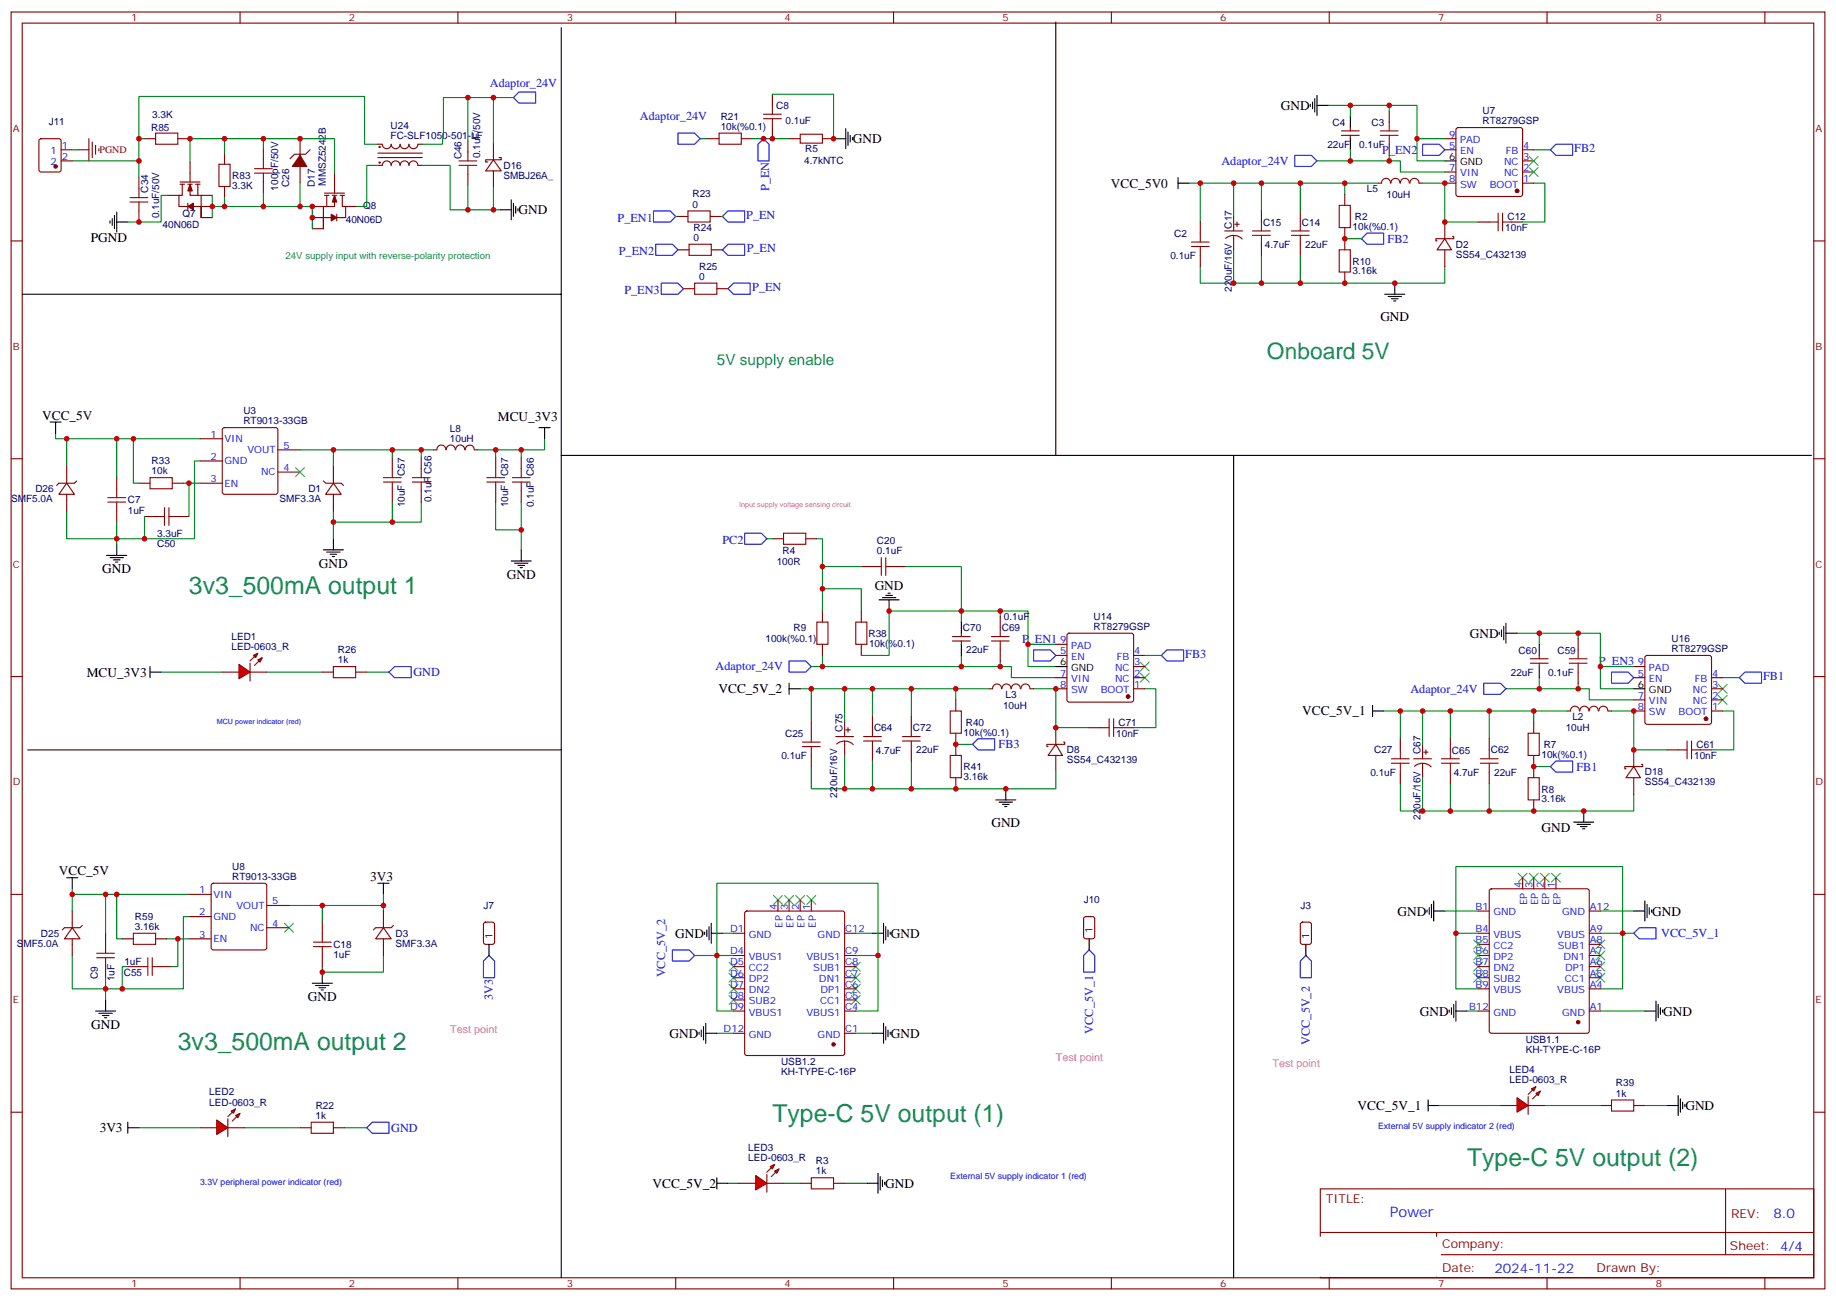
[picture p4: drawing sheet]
<svg xmlns="http://www.w3.org/2000/svg" width="583mm" height="413mm" viewBox="0 0 583 413" stroke-linecap="round" stroke-linejoin="round" font-family="sans-serif">
<g fill="none" stroke="#870000" stroke-width=".35">
<path d="M3.5 3.8h575.8v405.4h-575.8zM7.1 7.3h568.6v398.3h-568.6zM76.2 3.8v3.5M145.3 3.8v3.5M214.5 3.8v3.5M283.6 3.8v3.5M352.8 3.8v3.5M421.9 3.8v3.5M491.1 3.8v3.5M560.2 3.8v3.5M245.2 29.9v3.5M441 35.2v3.5"/>
<path d="M224.7 44h3.5M235.3 44h3.5M245.2 40.5v3.5M250.5 44h3.5M261.1 44h3.5M425.8 43h5.6M425.8 41.6h5.6M428.6 40.5v1.1M428.6 43v1M437.4 58.1h1.1M438.5 58.1a1.41 1.41 0 0 1 1.5-1.5 1.41 1.41 0 0 1 1.4 1.5M441 45.8v3.5"/>
<path d="M441.5 58.1a1.41 1.41 0 0 1 1.4-1.5 1.41 1.41 0 0 1 1.4 1.5M444.5 58.1a1.41 1.41 0 0 1 1.4-1.5 1.41 1.41 0 0 1 1.4 1.5M447.6 58.1a1.41 1.41 0 0 1 1.4-1.5 1.41 1.41 0 0 1 1.4 1.5M450.5 58.1h1.1M458.6 44h3.5M458.6 58.1h3.5M458.6 54.6h3.5M458.6 47.6h3.5M462.4 40.7l.4-.2h19.8l.5 .2 .2 .5v20.5l-.2 .5-.5 .2h-19.8l-.5-.3-.2-.4v-20.5zM483.3 58.1h3.5M483.3 54.6h3.5M483.3 51.1h3.5"/>
<path d="M483.3 47.6h3.5M3.5 76.5h3.6M214.8 68.7h3.6M215.2 79.3h3.5M225.4 68.7h3.6M225.8 79.3h3.5M381 70.5v3.5M388.8 73.3h5.6M389 75.7a3.8 3.8 0 0 1 5.3 .2M391.6 68.7v4.6M391.6 74.7v4.6M391.9 71.2h1.4"/>
<path d="M392.6 70.5v1.4M412.7 67v3.5M412.7 77.5v3.6M426.9 61.7v3.5M426.9 72.2v7.1M458.6 75.8l2.1 3.5h-4.6zM458.6 70.5v5.3M458.6 79.3v5.3M461.1 75.1h.3v.7h-5.6v.7h.3M469.2 70.5h3.5M479.8 70.5h3.5M575.7 76.5h3.6"/>
<path d="M217 91.7h3.5M227.5 91.7h3.6M381 81.1v3.5M426.9 86.4v3.5M63.5 139.3h7.1M70.8 136l.5-.3h16.2l.5 .3 .2 .5v19.7l-.2 .5-.5 .2h-16.2l-.5-.2-.2-.5v-19.7zM3.5 145.6h3.6M37 151.6v3.6M63.5 146.3h7.1M63.5 153.4h7.1M88.2 149.9h7M88.2 142.8h7"/>
<path d="M575.7 145.6h3.6M37 162.2v3.5M245.2 171h3.5M255.8 171h3.5M273.4 179.8h3.5M284 179.8h3.5M261.1 194v3.5M273.4 194v3.5M317.5 195.7v3.5M3.5 214.8h3.6M102.3 213.4h3.5M112.9 213.4h3.5"/>
<path d="M261.1 204.5v3.6M273.4 204.5v3.6M302.3 203.5h5.7M302.3 202.1h5.7M305.2 201v1.1M305.2 203.5v1M317.5 206.3v3.5M317.9 218.6a1.41 1.41 0 0 0-1.4-1.5 1.41 1.41 0 0 0-1.4 1.5l-1.1 .1M318.1 218.6a1.41 1.41 0 0 1 1.4-1.5 1.41 1.41 0 0 1 1.4 1.5M321.1 218.6a1.41 1.41 0 0 1 1.4-1.5 1.41 1.41 0 0 1 1.4 1.5M324.1 218.6a1.41 1.41 0 0 1 1.4-1.5 1.41 1.41 0 0 1 1.4 1.5M327 218.7h1.1"/>
<path d="M335.1 218.7h3.6M335.1 215.1h3.6M335.1 208.1h3.6M335.1 204.5h3.6M338.9 201.2l.5-.2h19.7l.5 .2 .2 .5v20.5l-.2 .5-.5 .2h-19.7l-.5-.2-.2-.5v-20.5zM359.8 218.7h3.6M359.8 215.1h3.6M359.8 211.6h3.6M359.8 208.1h3.6M485.8 210.5h5.6M485.8 209.1h5.6M488.6 208.1v1"/>
<path d="M488.6 210.5v1.1M500.9 202.8v3.5M500.9 213.4v3.5M518.6 215.1h3.5M518.6 211.6h3.5M522.3 208.3l.5-.2h19.8l.5 .2 .2 .5v20.4l-.3 .5-.4 .2h-19.8l-.5-.2-.2-.5v-20.4zM543.3 218.7h3.5M543.3 215.1h3.5M575.7 214.8h3.6M257.5 229.2v3.6M257.5 239.8v3.5M265.3 233.8h5.6"/>
<path d="M265.6 236.2a3.8 3.8 0 0 1 5.2 .2M268.1 229.2v4.6M268.1 235.2v4.6M268.5 231.7h1.4M269.2 231v1.4M289.3 227.5v3.5M289.3 238.1v3.5M303.4 222.2v3.5M303.4 232.8v7M335.1 236.3l2.2 3.5h-4.6zM335.1 231v5.3M335.1 239.8v5.3"/>
<path d="M337.6 235.6h.4v.7h-5.7v.7h.4M345.7 231h3.5M356.3 231h3.5M444.5 234.5v3.6M451.6 236.3v4.6M451.9 238.8h1.4M452.6 238.1v1.4M472.7 234.5v3.6M486.8 229.2v3.6M486.8 239.8v7.1M501.3 225.7a1.41 1.41 0 0 0-1.4-1.5 1.41 1.41 0 0 0-1.4 1.5h-1.1M501.5 225.7a1.41 1.41 0 0 1 1.4-1.5 1.41 1.41 0 0 1 1.4 1.5"/>
<path d="M504.5 225.7a1.41 1.41 0 0 1 1.4-1.5 1.41 1.41 0 0 1 1.4 1.5M507.5 225.7a1.41 1.41 0 0 1 1.4-1.5 1.41 1.41 0 0 1 1.4 1.5M510.5 225.7h1M518.6 225.7h3.5M518.6 222.2h3.5M518.6 238.1v5.2M529.2 238.1h3.5M539.8 238.1h3.5M543.3 225.7h3.5M543.3 222.2h3.5M303.4 246.9v3.5M444.5 245.1v3.5"/>
<path d="M448.7 240.9h5.7M449 243.3a3.8 3.8 0 0 1 5.3 .1M451.6 242.3v4.6M472.7 245.1v3.5M486.8 253.9v3.6M518.6 243.3l2.1 3.6h-4.6zM518.6 246.9v5.3M521.1 242.6h.3v.7h-5.6v.8h.3M483.3 278.6v3.6M486.8 278.6v3.6M490.4 278.6v3.6M493.9 278.6v3.6"/>
<path d="M3.5 283.9h3.6M33.5 296.3v3.5M60 283.9h7M60 291h7M60 298h7M67.3 280.6l.4-.2h16.3l.5 .2 .2 .5v19.7l-.3 .5-.4 .3h-16.3l-.5-.3-.2-.5v-19.7zM84.7 294.5h7M84.7 287.4h7M102.3 292.7v3.6M153.7 292.9l.5-.2h2.1l.6 .5 .1 5.9-.5 .6-2.3 .1-.7-.5v-5.9zM232.8 296.3h3.6M236.6 289.4l.5-.2h30.3l.5 .2 .2 .5v44.5l-.2 .5-.5 .2h-30.3l-.5-.3-.2-.4v-44.5z"/>
<path d="M246.9 285.7v3.5M250.5 285.7v3.5M254 285.7v3.5M257.5 285.7v3.5M268.1 296.3h3.5M344.2 291.2l.5-.2h2.1l.6 .4 .1 5.9-.5 .7h-2.3l-.7-.4v-5.9zM413 292.9l.5-.2h2.1l.6 .5 .1 5.9-.5 .6-2.3 .1-.7-.5-.1-5.9zM469.2 289.2h3.5M469.2 296.3h3.5M469.2 299.8h3.5M473 282.4l.4-.2h30.4l.5 .2 .2 .5v44.4l-.3 .5-.4 .2h-30.4l-.5-.2-.2-.5v-44.4zM504.5 289.2h3.5"/>
<path d="M504.5 296.3h3.5M504.5 299.8h3.5M575.7 283.9h3.6M33.5 306.8v3.6M102.3 303.3v3.5M232.8 303.3h3.6M232.8 306.8h3.6M232.8 310.4h3.6M232.8 313.9h3.6M232.8 317.4h3.6M268.1 303.3h3.5M268.1 306.8h3.5"/>
<path d="M268.1 310.4h3.5M268.1 313.9h3.5M268.1 317.4h3.5M469.2 303.3h3.5M469.2 306.8h3.5M469.2 310.4h3.5M469.2 313.9h3.5M504.5 303.3h3.5M504.5 306.8h3.5M504.5 310.4h3.5M504.5 313.9h3.5M232.8 321h3.6"/>
<path d="M232.8 328h3.6M268.1 321h3.5M268.1 328h3.5M469.2 321h3.5M504.5 321h3.5M3.5 353.1h3.6M95.2 358h3.6M105.8 358h3.6M508 350.9h3.5M518.6 350.9h3.5M575.7 353.1h3.6M254 375.6h3.5"/>
<path d="M264.6 375.6h3.5M419.1 377.4h156.6v28.2h-156.6zM547.7 377.4v20.9M419.1 391.2h156.5M456 398.3h119.6M456 391.2v14.2M76.2 405.6v3.6M145.3 405.6v3.6M214.5 405.6v3.6M283.6 405.6v3.6M352.8 405.6v3.6M421.9 405.6v3.6"/>
<path d="M491.1 405.6v3.6M560.2 405.6v3.6"/>
</g>
<g fill="none" stroke="#008700" stroke-width=".35">
<path d="M245.2 29.9h19.4v14.1h.3M421.6 33.4h28.2v10.6h8.8M428.6 33.4v3.6M441 33.4v1.8M222.2 44h2.5M238.8 44h11.7M377.5 58.1h22.9M381 58.1v12.4M391.6 58.1v10.6M412.7 58.1v8.9M418 51.1h26.5v3.5h14.1M426.9 58.1h-26.5v8.9"/>
<path d="M428.6 47.6v3.5M437.4 58.1h-10.5v3.6M441 49.3v1.8M449.8 44v7.1h8.8M451.6 58.1h7v12.4h10.6M486.8 58.1h3.6v12.4h-7.1M486.8 47.6h5.3M214.5 68.7h.3M229 68.7h.3M391.6 79.3v10.6h8.8M426.9 75.8h5.3M381 84.6v5.3h10.6"/>
<path d="M400.4 81.1v8.8h58.2v-5.3M412.7 81.1v8.8M17.6 137.5v1.8h45.9M37 139.3v12.3M243.4 171h1.8M259.3 171h1.8v23M261.1 179.8h12.3M287.5 179.8h17.7v17.7M261.1 186.9h12.3v7.1M317.5 194v1.7M51.2 213.4h19.4M84.7 213.4h17.6"/>
<path d="M116.4 213.4h7.1M254 218.7h22.9M257.5 211.6h63.5v3.5h14.1M257.5 218.7v10.5M261.1 208.1v3.5M268.1 218.7v10.5M289.3 218.7v8.8M303.4 218.7h-26.5v8.8M305.2 208.1v3.5M314 218.7h-10.6v3.5M317.5 209.8v1.8M326.3 204.5v7.1h8.8"/>
<path d="M328.1 218.7h7v12.3h10.6M335.1 204.5h-8.8v-10.5h-44.1v14.1h-8.8M363.4 218.7h3.5v12.3h-7.1M363.4 208.1h5.3M478 218.7h26.5v3.5h14.1M481.5 201h26.5v10.6h10.6M488.6 201v3.5M488.6 215.1v3.6M500.9 201v1.8M500.9 216.9v1.8M508 211.6v7.1h10.6M546.8 215.1h5.3"/>
<path d="M268.1 239.8v10.6h8.8M303.4 236.3h5.3M439.2 225.7h21.2M444.5 225.7v8.8M451.6 225.7v10.6M472.7 225.7v8.8M486.8 225.7h-26.4v8.8M497.4 225.7h-10.6v3.5M511.5 225.7h7.1v12.4h10.6M546.8 225.7h3.5v12.4h-7M257.5 243.3v7.1h10.6M289.3 241.6v8.8"/>
<path d="M444.5 248.6v8.9h7.1M451.6 246.9v10.6h8.8M460.4 248.6v8.9h58.2v-5.3M472.7 248.6v8.9M486.8 243.3h5.3M22.9 282.2v1.7h37.1M33.5 283.9v12.4M91.7 287.4h10.6v5.3M121.7 283.9v3.5h-19.4M121.7 287.4v1.8M229.3 296.3h3.5M271.6 296.3h5.3"/>
<path d="M458.6 289.2h10.6M462.1 296.3v17.6h7.1M469.2 296.3h-7.1v-21.2h53v38.8h-7.1M508 289.2h10.6M508 296.3h10.6M121.7 303.3v5.3h-19.4v-1.8M220.5 303.3h12.3M271.6 303.3h7.1v17.7h-7.1M278.7 303.3v-22.9h-51.2v40.6h5.3M227.5 328h5.3M271.6 328h5.3M465.7 321h3.5"/>
<path d="M508 321h14.1M44.1 358h19.4M77.6 358h17.6M109.4 358h7M456.8 350.9h19.4M490.4 350.9h17.6M522.1 350.9h7.1M231.1 375.6h3.5M248.7 375.6h5.3M268.1 375.6h7.1"/>
</g>
<g fill="none" stroke="#000" stroke-width=".35">
<path d="M178.2 8.7v396.9M335.1 7v137.6M415.9 33.1v.7M416.6 32.4v2.1M417.3 31.3v4.3M418 33.4h3.6M418 30.3v6.3M428.6 37v3.5M264.9 44h3.6M268.5 40.9v6.3M269.2 41.9v4.2M269.9 43v2.1"/>
<path d="M270.6 43.7v.7M373.9 58.1h3.6M373.9 56.4v3.5M428.6 44v3.6M458.6 51.1h3.5M7.1 93.4h171.1M439.6 93.4h6.3M440.6 94.1h4.3M441.7 94.8h2.1M442.4 95.5h.7M442.7 89.9v3.5M15.9 134h3.5"/>
<path d="M17.6 134v3.5M178.2 144.6h396.8M391.6 144.6v261M33.9 176.3h6.3M34.9 177h4.3M36 177.7h2.1M36.7 178.4h.7M37 172.8v3.5M102.7 174.6h6.3M103.7 175.3h4.2M104.8 176h2.1M105.5 176.7h.7"/>
<path d="M105.8 171v3.6M279 190.4h6.4M280.1 189.7h4.2M281.2 189h2.1M281.9 188.3h.7M282.2 190.4v3.6M305.2 197.5v3.5M476.6 200v2.1M477.3 198.9v4.2M478 197.8v6.4M47.6 213.4h3.6M47.6 211.6v3.5"/>
<path d="M250.5 218.7h3.5M250.5 216.9v3.5M305.2 204.5v3.6M335.1 211.6h3.6M475.9 200.7v.7M478 201h3.5M488.6 204.5v3.6M488.6 211.6v3.5M518.6 218.7h3.5M8.8 238.1h169.4M435.7 225.7h3.5M435.7 223.9v3.6"/>
<path d="M316.1 253.9h6.3M317.1 254.6h4.3M318.2 255.3h2.1M318.9 256h.7M319.3 250.4v3.5M502.7 257.5v3.5M21.2 278.6h3.5M22.9 278.6v3.6M499.5 261h6.4M500.6 261.7h4.2M501.6 262.4h2.2M502.4 263.1h.7"/>
<path d="M119.9 280.4h3.6M121.7 280.4v3.5M155.2 299.8v3.5M223.7 295.9v.7M224.4 295.2v2.1M225.1 294.1v4.3M225.8 296.3h3.5M225.8 293.1v6.3M276.9 296.3h3.6M280.5 293.1v6.3M281.2 294.1v4.3M281.9 295.2v2.1"/>
<path d="M282.6 295.9v.7M345.7 298v3.6M414.5 299.8v3.5M453 288.9v.7M453.7 288.1v2.2M454.4 287.1v4.2M455.1 289.2h3.5M455.1 286v6.4M518.6 289.2h3.5M522.1 286v6.4M522.8 287.1v4.2M523.5 288.1v2.2"/>
<path d="M524.2 288.9v.7M33.5 317.4v3.6M99.1 312.1h6.4M100.2 312.8h4.2M101.2 313.5h2.2M102 314.3h.7M102.3 308.6v3.5M460.7 319.9v2.1M461.4 318.8v4.3M462.1 317.8v6.3M525.6 317.8v6.3M526.3 318.8v4.3"/>
<path d="M527 319.9v2.1M30.3 321h6.4M31.4 321.7h4.2M32.5 322.4h2.1M33.2 323.1h.7M221.9 327.7v.7M222.6 327v2.1M223.3 325.9v4.2M224 328h3.5M224 324.8v6.4M276.9 328h3.6M280.5 324.8v6.4"/>
<path d="M281.2 325.9v4.2M281.9 327v2.1M282.6 327.7v.7M460 320.6v.7M462.1 321h3.6M522.1 321h3.5M527.8 320.6v.7M40.6 358h3.5M40.6 356.2v3.6M453.3 350.9h3.5M453.3 349.2v3.5M529.2 350.9h3.5"/>
<path d="M532.7 347.8v6.3M533.4 348.8v4.3M534.1 349.9v2.1M534.8 350.6v.7M227.5 375.6h3.6M227.5 373.9v3.5M275.2 375.6h3.5M278.7 372.5v6.3M279.4 373.5v4.3M280.1 374.6v2.1M280.8 375.3v.7"/>
</g>
<g fill="none" stroke="#a10000" stroke-width=".35">
<path d="M242.4 36.3h5.6M242.4 37.7h5.6M245.2 33.4v2.9M245.2 37.7v2.8M441 38.7v2.9M228.2 42.3h7.1v3.5h-7.1zM254 42.6h7.1v2.8h-7.1zM438.1 43h5.7M438.1 41.6h5.7M441 43v2.8M218.4 67h7v3.5h-7zM218.7 77.5h7.1v3.6h-7.1z"/>
<path d="M378.2 78.2h5.6M378.2 76.8h5.6M381 74v2.8M381 78.2v2.9M409.9 74.7h5.7M409.9 73.3h5.7M412.7 70.5v2.8M412.7 74.7v2.8M425.1 65.2h3.5v7h-3.5zM425.1 79.3h3.5v7.1h-3.5zM472.7 70.5h2.8M475.5 67.7v5.6"/>
<path d="M477 67.7v5.6M477 70.5h2.8M220.5 89.9h7v3.5h-7zM34.2 159.4h5.7M34.2 158h5.7M37 155.2v2.8M37 159.4v2.8M248.7 169.3h7.1v3.5h-7.1zM276.9 179.8h2.9M279.8 177v5.7M281.2 177v5.7M281.2 179.8h2.8"/>
<path d="M259.3 197.5h3.5v7h-3.5zM271.6 197.5h3.6v7h-3.6zM317.5 199.2v2.9M105.8 211.6h7.1v3.5h-7.1zM314.7 203.5h5.6M314.7 202.1h5.6M317.5 203.5v2.8M498.1 210.5h5.7M498.1 209.1h5.7M500.9 206.3v2.8M500.9 210.5v2.9M254.7 237h5.6"/>
<path d="M254.7 235.6h5.6M257.5 232.8v2.8M257.5 237v2.8M286.5 235.2h5.6M286.5 233.8h5.6M289.3 231v2.8M289.3 235.2v2.9M301.6 239.8h3.6v7.1h-3.6zM301.6 225.7h3.6v7.1h-3.6zM349.2 231h2.9M352.1 228.2v5.6M353.5 228.2v5.6"/>
<path d="M353.5 231h2.8M444.5 238.1v2.8M472.7 238.1v2.8M485.1 232.8h3.5v7h-3.5zM532.7 238.1h2.8M535.5 235.2v5.7M536.9 235.2v5.7M536.9 238.1h2.9M441.7 242.3h5.6M441.7 240.9h5.6M444.5 242.3v2.8M469.9 242.3h5.6"/>
<path d="M469.9 240.9h5.6M472.7 242.3v2.8M485.1 246.9h3.5v7h-3.5zM33.5 299.8v2.8M99.5 299.1h5.6M102.3 296.3v2.8M30.7 304h5.6M30.7 302.6h5.6M33.5 304v2.8M99.5 300.5h5.6M102.3 300.5v2.8M98.8 356.2h7v3.6h-7z"/>
<path d="M511.5 349.2h7.1v3.5h-7.1zM257.5 373.9h7.1v3.5h-7.1z"/>
</g>
<g fill="none" stroke="#3c3" stroke-width=".35">
<path d="M485.4 53.2l2.8 2.8M485.4 49.7l2.8 2.8M488.2 53.2l-2.8 2.8M488.2 49.7l-2.8 2.8M93.8 148.4l2.9 2.9M96.7 148.4l-2.9 2.9M361.9 210.2l2.9 2.8M361.9 213.7l2.9 2.8M364.8 210.2l-2.9 2.8M364.8 213.7l-2.9 2.8M545.4 217.2l2.8 2.9M548.2 217.2l-2.8 2.9"/>
<path d="M545.4 220.8l2.8 2.8M548.2 220.8l-2.8 2.8M481.9 277.2l2.8 2.8M484.7 277.2l-2.8 2.8M485.4 277.2l2.8 2.8M488.2 277.2l-2.8 2.8M488.9 277.2l2.9 2.8M491.8 277.2l-2.9 2.8M492.5 277.2l2.8 2.8M495.3 277.2l-2.8 2.8M90.3 293.1l2.8 2.8M93.1 293.1l-2.8 2.8"/>
<path d="M245.5 284.3l2.9 2.8M248.4 284.3l-2.9 2.8M249.1 284.3l2.8 2.8M251.9 284.3l-2.8 2.8M252.6 284.3l2.8 2.8M255.4 284.3l-2.8 2.8M256.1 284.3l2.8 2.8M258.9 284.3l-2.8 2.8M467.8 298.4l2.8 2.8M470.6 298.4l-2.8 2.8M506.6 298.4l2.8 2.8M509.4 298.4l-2.8 2.8"/>
<path d="M231.4 316l2.8 2.8M231.4 312.5l2.8 2.8M231.4 309l2.8 2.8M231.4 305.4l2.8 2.9M234.2 316l-2.8 2.8M234.2 312.5l-2.8 2.8M234.2 309l-2.8 2.8M234.2 305.4l-2.8 2.9M270.2 316l2.8 2.8M270.2 312.5l2.8 2.8M270.2 309l2.8 2.8M270.2 305.4l2.8 2.9"/>
<path d="M273 305.4l-2.8 2.9M273 316l-2.8 2.8M273 312.5l-2.8 2.8M273 309l-2.8 2.8M467.8 309l2.8 2.8M467.8 305.4l2.8 2.9M467.8 301.9l2.8 2.8M470.6 301.9l-2.8 2.8M470.6 309l-2.8 2.8M470.6 305.4l-2.8 2.9M506.6 301.9l2.8 2.8M506.6 305.4l2.8 2.9"/>
<path d="M506.6 309l2.8 2.8M509.4 301.9l-2.8 2.8M509.4 305.4l-2.8 2.9M509.4 309l-2.8 2.8"/>
</g>
<g fill="none" stroke="#00f" stroke-width=".35">
<path d="M215.2 42.3h5.3l1.7 1.7-1.7 1.8h-5.3zM242.4 44l1.7 1.8v5.3h-3.5v-5.3zM411 49.3h5.3l1.7 1.8-1.7 1.7h-5.3zM451.6 45.8h5.2l1.8 1.8-1.8 1.7h-5.2zM492.1 47.6l1.8-1.8h5.3v3.5h-5.3zM207.4 67h5.3l1.8 1.7-1.8 1.8h-5.3zM208.1 77.5h5.3l1.8 1.8-1.8 1.8h-5.3zM229.3 79.3l1.8-1.8h5.3v3.6h-5.3zM229.3 68.7l1.8-1.7h5.3v3.5h-5.3zM432.2 75.8l1.7-1.8h5.3v3.5h-5.3zM209.9 89.9h5.3l1.8 1.8-1.8 1.7h-5.3zM231.1 91.7l1.7-1.8h5.3v3.5h-5.3z"/>
<path d="M236.4 169.3h5.3l1.7 1.7-1.7 1.8h-5.3zM123.5 213.4l1.7-1.8h5.3v3.5h-5.3zM250.5 209.8h5.3l1.7 1.8-1.7 1.8h-5.3zM328.1 206.3h5.3l1.7 1.8-1.7 1.7h-5.3zM368.7 208.1l1.7-1.8h5.3v3.5h-5.3zM471 216.9h5.2l1.8 1.8-1.8 1.7h-5.2zM511.5 213.4h5.3l1.8 1.7-1.8 1.8h-5.3zM552.1 215.1l1.8-1.7h5.3v3.5h-5.3zM310.4 234.5h5.3v3.6h-5.3l-1.7-1.8zM492.1 243.3l1.8-1.7h5.3v3.5h-5.3zM518.6 296.3l1.7-1.8h5.3v3.5h-5.3zM153.5 305.1l1.7-1.8 1.8 1.8v5.3h-3.5z"/>
<path d="M213.4 301.6h5.3l1.8 1.7-1.8 1.8h-5.3zM345.7 301.6l1.8 1.7v5.3h-3.5v-5.3zM412.7 305.1l1.8-1.8 1.8 1.8v5.3h-3.6zM118.2 356.2h5.3v3.6h-5.3l-1.8-1.8z"/>
</g>
<g fill="#870000" stroke="#870000" stroke-width=".35">
<circle cx="500.9" cy="324.5" r=".53"/>
<circle cx="358.1" cy="221.1" r=".53"/>
<circle cx="264.6" cy="331.5" r=".53"/>
<circle cx="541.5" cy="228.2" r=".53"/>
<circle cx="481.5" cy="60.6" r=".53"/>
</g>
<g fill="#f00" stroke="#870000" stroke-width=".35">
<path d="M75.8 210.9l3.6 2.5-3.6 2.1z"/>
<path d="M79.4 210.5v5.7z"/>
</g>
<g fill="#870000" stroke="#870000" stroke-width=".35">
<path d="M79.4 209.8l1.4-1.4z"/>
<path d="M80.8 211.2l1.4-1.4z"/>
</g>
<g fill="#f00" stroke="#870000" stroke-width=".35">
<path d="M80.4 208.1l1.4-.7-.7 1.4z"/>
<path d="M81.8 209.5l1.5-.7-.8 1.4z"/>
</g>
<path d="M70.6 213.4h5.2M79.4 213.4h5.3" fill="none" stroke="#870000" stroke-width=".35"/>
<g fill="#f00" stroke="#870000" stroke-width=".35">
<path d="M68.8 355.5l3.5 2.5-3.5 2.1z"/>
<path d="M72.3 355.2v5.6z"/>
</g>
<g fill="#870000" stroke="#870000" stroke-width=".35">
<path d="M73.7 353.1l-1.4 1.4z"/>
<path d="M73.7 355.9l1.4-1.4z"/>
</g>
<g fill="#f00" stroke="#870000" stroke-width=".35">
<path d="M73.4 352.7l1.4-.7-.7 1.4z"/>
<path d="M74.8 354.1l1.4-.7-.7 1.4z"/>
</g>
<path d="M63.5 358h5.3M72.3 358h5.3" fill="none" stroke="#870000" stroke-width=".35"/>
<g fill="#f00" stroke="#870000" stroke-width=".35">
<path d="M239.9 373.2l3.5 2.4-3.5 2.2z"/>
<path d="M243.4 372.8v5.7z"/>
</g>
<g fill="#870000" stroke="#870000" stroke-width=".35">
<path d="M243.4 372.1l1.4-1.4z"/>
<path d="M244.8 373.5l1.4-1.4z"/>
</g>
<g fill="#f00" stroke="#870000" stroke-width=".35">
<path d="M244.5 370.3l1.4-.7-.7 1.5z"/>
<path d="M245.9 371.8l1.4-.7-.7 1.4z"/>
</g>
<path d="M234.6 375.6h5.3M243.4 375.6h5.3" fill="none" stroke="#870000" stroke-width=".35"/>
<g fill="#f00" stroke="#870000" stroke-width=".35">
<path d="M481.5 348.5l3.6 2.4-3.6 2.2z"/>
<path d="M485.1 348.1v5.7z"/>
</g>
<g fill="#870000" stroke="#870000" stroke-width=".35">
<path d="M485.1 347.4l1.4-1.4z"/>
<path d="M486.5 348.8l1.4-1.4z"/>
</g>
<g fill="#f00" stroke="#870000" stroke-width=".35">
<path d="M486.1 345.7l1.4-.8-.7 1.5z"/>
<path d="M487.5 347.1l1.4-.7-.7 1.4z"/>
</g>
<g fill="none" stroke="#870000" stroke-width=".35">
<path d="M12.6 44.2l.5-.2h5.6l.6 .5 .1 9.4-.5 .7h-5.8l-.7-.5-.1-9.4zM19.4 51.1h3.5M19.4 47.6h3.5M44.1 56.4v3.5M45.9 44h3.5M56.4 44h3.6M57.1 58.5h1.5M57.1 57.8h6.4M57.9 58.5v3.5h-1.1v3.5h2.8M59.6 58.5h1.4M60.3 58.5v3.5h3.6v7.1v-3.6h-2.5M60.3 51.4v6.4"/>
<path d="M62.1 58.5h1.4M62.8 58.5v3.5M71.3 48.6v3.5M71.3 59.2v3.5M83.6 47.2v3.5M83.6 57.8v3.5M95.2 44v5.3M95.2 52.8v5.3M98.4 47.6l-1.4 1.4h-3.5l-1.4 1.4M106.2 55v6.3M119.9 45.8h1.5a1.41 1.41 0 0 0 1.4 1.4 1.41 1.41 0 0 0 1.4-1.4 1.41 1.41 0 0 0 1.4 1.4 1.41 1.41 0 0 0 1.4-1.4 1.41 1.41 0 0 0 1.4 1.4 1.41 1.41 0 0 0 1.4-1.4 1.41 1.41 0 0 0 1.4 1.4 1.41 1.41 0 0 0 1.4-1.4h1.5M119.9 52.5h1.5a1.41 1.41 0 0 1 1.4-1.4 1.41 1.41 0 0 1 1.4 1.4"/>
<path d="M119.9 48.6h14.2M119.9 50h14.2M124.2 52.5a1.41 1.41 0 0 1 1.4-1.4 1.41 1.41 0 0 1 1.4 1.4M127 52.5a1.41 1.41 0 0 1 1.4-1.4 1.41 1.41 0 0 1 1.4 1.4M129.8 52.5a1.41 1.41 0 0 1 1.4-1.4 1.41 1.41 0 0 1 1.4 1.4M132.6 52.5h1.5M148.5 44.7v3.6M148.5 55.3v3.5M156.6 50.7l2.5 3.6h-4.9zM156.6 45.4v5.3M156.6 54.3v5.2M158.4 50h.7v.7h-4.9v.7h.7"/>
<path d="M44.1 67v3.5M53.3 62h3.5M59.6 64.5v2.1M63.9 69.1h3.5M63.9 65.5h3.5M63.9 62h3.5M99.1 69.1h3.6M99.1 65.5h3.6M99.1 72.6h3.6M103 62h1.4M103 61.3h6.4M103.7 62v3.5"/>
<path d="M105.5 62h1.4M106.2 62v3.5h-3.5v7.1v-3.5h2.4M106.9 68v2.1M107.9 62h1.5M108.7 62v3.5h1v3.6h-2.8M109.7 65.5h3.5M400.4 67v3.5M400.4 77.5v3.6M21.2 153.4l2.4 3.5h-4.9zM21.2 148.1v5.3M21.2 156.9v5.3M24.3 152.7l-.7 .7h-4.9l-.7 .7"/>
<path d="M44.1 153.4h3.5M54.7 153.4h3.5M102.7 152.7l.7 .7h4.9l.7 .7M105.8 153.4l2.5 3.5h-4.9zM105.8 148.1v5.3M105.8 156.9v5.3M124.5 145.3v3.5M124.5 155.9v3.5M133.7 145.3v3.5M133.7 155.9v3.5M137.6 142.8h1M138.7 142.8a1.41 1.41 0 0 1 1.4-1.5 1.41 1.41 0 0 1 1.4 1.5"/>
<path d="M141.7 142.8a1.41 1.41 0 0 1 1.4-1.5 1.41 1.41 0 0 1 1.4 1.5M144.7 142.8a1.41 1.41 0 0 1 1.4-1.5 1.41 1.41 0 0 1 1.4 1.5M147.7 142.8a1.41 1.41 0 0 1 1.4-1.5 1.41 1.41 0 0 1 1.4 1.5M150.6 142.8h1.1M157.3 145.3v3.5M157.3 155.9v3.5M165.5 145.3v3.5M165.5 155.9v3.5M45.9 164h3.5M56.4 164h3.6M276.9 227.5v3.5M276.9 238.1v3.5"/>
<path d="M460.4 234.5v3.6M460.4 245.1v3.5M22.9 294.5l2.5 3.5h-4.9zM22.9 289.2v5.3M22.9 298v5.3M26.1 293.8l-.7 .7h-4.9l-.7 .7M38.8 298h3.5M49.4 298h3.5M121.7 294.5l2.5 3.5h-5zM121.7 289.2v5.3M121.7 298v5.3M124.9 293.8l-.7 .7h-5l-.7 .7"/>
<path d="M40.6 306.8h3.5M51.2 306.8h3.5M476.2 350.9h5.3M485.1 350.9h5.3"/>
<circle cx="120.5" cy="51.6" r=".18"/>
<circle cx="120.5" cy="46.7" r=".18"/>
</g>
<g fill="none" stroke="#a10000" stroke-width=".35">
<path d="M44.1 59.9v2.8M49.4 42.3h7v3.5h-7zM69.5 52.1h3.5v7.1h-3.5zM80.8 53.6h5.6M80.8 55h5.6M83.6 50.7v2.9M83.6 55v2.8M145.7 52.5h5.6M145.7 51.1h5.6M148.5 48.3v2.8M148.5 52.5v2.8M41.3 64.1h5.6"/>
<path d="M41.3 62.7h5.6M44.1 64.1v2.9M397.6 74.7h5.6M397.6 73.3h5.6M400.4 70.5v2.8M400.4 74.7v2.8M47.6 151.6h7.1v3.6h-7.1zM121.7 153h5.7M121.7 151.6h5.7M124.5 148.8v2.8M124.5 153v2.9M130.9 153h5.6"/>
<path d="M130.9 151.6h5.6M133.7 148.8v2.8M133.7 153v2.9M154.5 153h5.7M154.5 151.6h5.7M157.3 148.8v2.8M157.3 153v2.9M162.6 153h5.7M162.6 151.6h5.7M165.5 148.8v2.8M165.5 153v2.9M49.4 164h2.8"/>
<path d="M52.2 161.1v5.7M53.6 161.1v5.7M53.6 164h2.8M274.1 235.2h5.7M274.1 233.8h5.7M276.9 231v2.8M276.9 235.2v2.9M460.4 238.1v2.8M457.6 242.3h5.6M457.6 240.9h5.6M460.4 242.3v2.8M42.3 296.3h7.1v3.5h-7.1z"/>
<path d="M44.1 306.8h2.8M46.9 304v5.7M48.3 304v5.7M48.3 306.8h2.9"/>
</g>
<g fill="none" stroke="#008700" stroke-width=".35">
<path d="M148.5 31v13.7M156.6 31v14.4M163 31h-22.2v10.9l-.4 3.9h-6.3M22.9 47.6h1.8M44.1 51.1v5.3M44.1 44h1.8M60 44h11.3v4.6M60.3 44v7.4M71.3 44h34.9v11M83.6 44v3.2M95.2 58.1v7.4M119.9 45.8h-4.2v-15.2h-71.6v20.5h-21.2"/>
<path d="M119.9 52.5h-3.5v13h-3.2M134.1 52.5h8.8v14.1h15.8M148.5 58.8v7.8M156.6 59.5v7.1M53.3 62h-2.1v8.5h-10.6M67.4 62v7.1M67.4 65.5h31.7v7.1M71.3 62.7v2.8M83.6 61.3v4.2M21.2 139.3v8.8M42.3 139.3v14.1h1.8M172.9 139.3v3.5h-21.2"/>
<path d="M58.2 153.4h5.3M60 153.4v10.6M63.5 146.3h-1.8v24.7h-15.8M95.2 142.8h10.6M124.5 142.8v2.5M124.5 159.4v6.3M133.7 159.4v6.3h-27.9M133.7 142.8v2.5M137.6 142.8h-31.8v5.3M157.3 159.4v8.8h8.2M157.3 142.8v2.5M165.5 142.8v2.5"/>
<path d="M165.5 159.4v15.2M21.2 162.2v8.8h24.7v-7M37 165.7v7.1M105.8 162.2v8.8M276.9 241.6v8.8h58.2v-5.3M22.9 283.9v5.3M37 283.9v14.1h1.8M52.9 298h7.1M56.4 298v8.8h-1.7M60 291h-1.8v22.9h-19.4M22.9 303.3v10.6h15.9v-7.1h1.8M33.5 310.4v7"/>
</g>
<g fill="none" stroke="#000" stroke-width=".35">
<path d="M34.9 70.1v.7M35.6 69.4v2.1M36.3 68.4v4.2M37 70.5h3.6M37 67.3v6.4M158.7 66.6h3.6M162.3 63.4v6.4M163 64.5v4.2M163.7 65.5v2.2M164.4 66.3v.7M171.1 135.7h3.5M172.9 135.7v3.6"/>
<path d="M162.3 178.1h6.3M163.3 178.8h4.3M164.4 179.5h2.1M165.5 174.6v3.5M165.1 180.2h.7"/>
</g>
<path d="M164.7 29.2h5.3v3.5h-5.3l-1.7-1.7z" fill="none" stroke="#00f" stroke-width=".35"/>
<g fill="#870000" stroke="#870000" stroke-width=".35">
<path d="M59.6 65.5l1.8-1v2.1z"/>
<path d="M60.3 58.5l.7 2.1h-1.4z"/>
<path d="M105.1 68l1.8 1.1-1.8 1z"/>
<path d="M106.2 62l.7 2.1h-1.4z"/>
<path d="M95.2 49.3l2.2 3.5h-4.6z"/>
<circle cx="17.6" cy="52.8" r=".53"/>
</g>
<path d="M24.7 47.6h3.5M28.2 44v7.1M29.3 45.1v4.9M30.3 46.1v2.9M31.4 47.2v.7" fill="none" stroke="#800000" stroke-width=".35"/>
<g fill="#c00">
<circle cx="37" cy="139.3" r=".88"/>
<circle cx="268.1" cy="250.4" r=".88"/>
<circle cx="257.5" cy="218.7" r=".88"/>
<circle cx="462.1" cy="296.3" r=".88"/>
<circle cx="515.1" cy="296.3" r=".88"/>
<circle cx="282.2" cy="194" r=".88"/>
<circle cx="261.1" cy="211.6" r=".88"/>
<circle cx="276.9" cy="250.4" r=".88"/>
<circle cx="268.1" cy="218.7" r=".88"/>
<circle cx="276.9" cy="218.7" r=".88"/>
<circle cx="326.3" cy="204.5" r=".88"/>
<circle cx="317.5" cy="194" r=".88"/>
<circle cx="305.2" cy="194" r=".88"/>
<circle cx="289.3" cy="250.4" r=".88"/>
<circle cx="303.4" cy="250.4" r=".88"/>
<circle cx="303.4" cy="218.7" r=".88"/>
<circle cx="319.3" cy="250.4" r=".88"/>
<circle cx="305.2" cy="211.6" r=".88"/>
<circle cx="317.5" cy="211.6" r=".88"/>
<circle cx="335.1" cy="218.7" r=".88"/>
<circle cx="303.4" cy="236.3" r=".88"/>
<circle cx="289.3" cy="218.7" r=".88"/>
<circle cx="451.6" cy="257.5" r=".88"/>
<circle cx="444.5" cy="225.7" r=".88"/>
<circle cx="278.7" cy="303.3" r=".88"/>
<circle cx="227.5" cy="303.3" r=".88"/>
<circle cx="460.4" cy="257.5" r=".88"/>
<circle cx="451.6" cy="225.7" r=".88"/>
<circle cx="460.4" cy="225.7" r=".88"/>
<circle cx="508" cy="211.6" r=".88"/>
<circle cx="500.9" cy="201" r=".88"/>
<circle cx="488.6" cy="201" r=".88"/>
<circle cx="472.7" cy="257.5" r=".88"/>
<circle cx="486.8" cy="257.5" r=".88"/>
<circle cx="486.8" cy="225.7" r=".88"/>
<circle cx="502.7" cy="257.5" r=".88"/>
<circle cx="488.6" cy="218.7" r=".88"/>
<circle cx="500.9" cy="218.7" r=".88"/>
<circle cx="518.6" cy="225.7" r=".88"/>
<circle cx="486.8" cy="243.3" r=".88"/>
<circle cx="472.7" cy="225.7" r=".88"/>
<circle cx="245.2" cy="44" r=".88"/>
<circle cx="264.6" cy="44" r=".88"/>
<circle cx="242.4" cy="44" r=".88"/>
<circle cx="391.6" cy="89.9" r=".88"/>
<circle cx="381" cy="58.1" r=".88"/>
<circle cx="412.8" cy="58.1" r=".88"/>
<circle cx="426.9" cy="75.8" r=".88"/>
<circle cx="458.6" cy="58.1" r=".88"/>
<circle cx="441" cy="51.1" r=".88"/>
<circle cx="428.6" cy="51.1" r=".88"/>
<circle cx="442.7" cy="89.9" r=".88"/>
<circle cx="426.9" cy="58.1" r=".88"/>
<circle cx="426.9" cy="89.9" r=".88"/>
<circle cx="412.8" cy="89.9" r=".88"/>
<circle cx="428.6" cy="33.4" r=".88"/>
<circle cx="441" cy="33.4" r=".88"/>
<circle cx="449.8" cy="44" r=".88"/>
<circle cx="400.4" cy="58.1" r=".88"/>
<circle cx="391.6" cy="58.1" r=".88"/>
<circle cx="400.4" cy="89.9" r=".88"/>
<circle cx="102.3" cy="308.6" r=".88"/>
<circle cx="121.7" cy="287.4" r=".88"/>
<circle cx="33.5" cy="283.9" r=".88"/>
<circle cx="518.6" cy="238.1" r=".88"/>
<circle cx="335.1" cy="231" r=".88"/>
<circle cx="458.6" cy="70.5" r=".88"/>
<circle cx="261.1" cy="186.9" r=".88"/>
<circle cx="261.1" cy="179.8" r=".88"/>
<circle cx="102.3" cy="287.4" r=".88"/>
<circle cx="148.5" cy="31" r=".88"/>
<circle cx="156.6" cy="31" r=".88"/>
<circle cx="148.5" cy="66.6" r=".88"/>
<circle cx="156.6" cy="66.6" r=".88"/>
<circle cx="67.4" cy="65.5" r=".88"/>
<circle cx="71.3" cy="65.5" r=".88"/>
<circle cx="83.6" cy="65.5" r=".88"/>
<circle cx="21.2" cy="139.3" r=".88"/>
<circle cx="37" cy="171" r=".88"/>
<circle cx="42.3" cy="139.3" r=".88"/>
<circle cx="45.9" cy="171" r=".88"/>
<circle cx="60" cy="153.4" r=".88"/>
<circle cx="22.9" cy="283.9" r=".88"/>
<circle cx="37" cy="283.9" r=".88"/>
<circle cx="56.4" cy="298" r=".88"/>
<circle cx="33.5" cy="313.9" r=".88"/>
<circle cx="38.8" cy="313.9" r=".88"/>
<circle cx="157.3" cy="142.8" r=".88"/>
<circle cx="165.5" cy="142.8" r=".88"/>
<circle cx="165.5" cy="168.2" r=".88"/>
<circle cx="124.5" cy="142.8" r=".88"/>
<circle cx="133.7" cy="142.8" r=".88"/>
<circle cx="124.5" cy="165.7" r=".88"/>
<circle cx="105.8" cy="165.7" r=".88"/>
<circle cx="105.8" cy="142.8" r=".88"/>
<circle cx="44.1" cy="51.1" r=".88"/>
<circle cx="44.1" cy="70.5" r=".88"/>
<circle cx="44.1" cy="44" r=".88"/>
<circle cx="71.3" cy="44" r=".88"/>
<circle cx="60.3" cy="44" r=".88"/>
<circle cx="83.6" cy="44" r=".88"/>
<circle cx="95.3" cy="65.5" r=".88"/>
<circle cx="99.1" cy="69.1" r=".88"/>
<circle cx="99.1" cy="65.5" r=".88"/>
<circle cx="95.3" cy="44" r=".88"/>
</g>
<g fill="#fff" stroke="#fff" stroke-width=".35">
<path d="M527.5 399.7h25.5v5.1h-25.5z"/>
<path d="M481.3 392h23.3v5.1h-23.3z"/>
<path d="M418.4 392.7h38.8v12.4h-38.8z"/>
</g>
<g font-size="7.9" fill="#008080">
<text x="60" y="188.6">3v3_500mA output 1</text>
<text x="56.4" y="333.2">3v3_500mA output 2</text>
<text x="245.2" y="356.2">Type-C 5V output (1)</text>
<text x="465.7" y="370.3">Type-C 5V output (2)</text>
</g>
<text font-size="7.2" fill="#008080" x="402.2" y="113.8">Onboard 5V</text>
<text font-size="4.9" fill="#008080" x="227.5" y="115.9">5V supply enable</text>
<text font-size="4.6" fill="#00f" x="441.2" y="386.4">Power</text>
<g font-size="4.2">
<text x="406.6" y="34.9">GND</text>
<text x="270.8" y="45.5">GND</text>
<text x="352.6" y="59.5">VCC_5V0</text>
<text x="164.6" y="68">GND</text>
<text x="28.8" y="76.9">PGND</text>
<text x="438.2" y="101.9">GND</text>
<text x="13.4" y="133.3">VCC_5V</text>
<text x="158" y="133.7">MCU_3V3</text>
<text x="32.5" y="182">GND</text>
<text x="101.2" y="180.2">GND</text>
<text x="160.9" y="183.7">GND</text>
<text x="277.6" y="187.2">GND</text>
<text x="466.5" y="202.5">GND</text>
<text x="27.5" y="214.8">MCU_3V3</text>
<text x="228.1" y="220">VCC_5V_2</text>
<text x="413.4" y="227.1">VCC_5V_1</text>
<text x="314.7" y="262.4">GND</text>
<text x="489.3" y="264.2">GND</text>
<text x="18.7" y="277.9">VCC_5V</text>
<text x="117.5" y="279.7">3V3</text>
<text x="443.6" y="290.7">GND</text>
<text x="524.4" y="290.7">GND</text>
<text x="214.3" y="297.7">GND</text>
<text x="282.8" y="297.7">GND</text>
<text x="97.7" y="317.8">GND</text>
<text x="450.7" y="322.4">GND</text>
<text x="527.9" y="322.4">GND</text>
<text x="28.9" y="326.6">GND</text>
<text x="212.6" y="329.5">GND</text>
<text x="282.8" y="329.4">GND</text>
<text x="430.9" y="352.4">VCC_5V_1</text>
<text x="535" y="352.4">GND</text>
<text x="31.6" y="359.4">3V3</text>
<text x="207.1" y="377">VCC_5V_2</text>
<text x="281" y="377">GND</text>
</g>
<g font-size="4.2" fill="#00f">
<text x="562.9" y="386.7">8.0</text>
<text x="474.4" y="404">2024-11-22</text>
</g>
<g font-size="3.9" fill="#00f">
<text x="155.5" y="27.6">Adaptor_24V</text>
<text x="203.1" y="38.2">Adaptor_24V</text>
<text x="387.7" y="52.4">Adaptor_24V</text>
<text x="438.8" y="48.8">P_EN2</text>
<text x="499.7" y="48.3">FB2</text>
<text x="244.1" y="60.7" transform="rotate(-90 244.1 60.7)">P_EN</text>
<text x="196" y="70.5">P_EN1</text>
<text x="236.9" y="69.5">P_EN</text>
<text x="440.4" y="77">FB2</text>
<text x="196.4" y="81.1">P_EN2</text>
<text x="237" y="80.1">P_EN</text>
<text x="198.2" y="93.4">P_EN3</text>
<text x="238.8" y="92.4">P_EN</text>
<text x="229.3" y="172.8">PC2</text>
<text x="324.4" y="204">P_EN1</text>
<text x="376.2" y="208.9">FB3</text>
<text x="131.2" y="214.6">GND</text>
<text x="227.2" y="212.8">Adaptor_24V</text>
<text x="507.6" y="211.1">P_EN3</text>
<text x="559.7" y="215.9">FB1</text>
<text x="447.7" y="220">Adaptor_24V</text>
<text x="317" y="237.5">FB3</text>
<text x="500.4" y="244.6">FB1</text>
<text x="527.3" y="297.5">VCC_5V_1</text>
<text x="211.1" y="310.3" transform="rotate(-90 211.1 310.3)">VCC_5V_2</text>
<text x="156.5" y="317.6" transform="rotate(-90 156.5 317.6)">3V3</text>
<text x="347" y="328.1" transform="rotate(-90 347 328.1)">VCC_5V_1</text>
<text x="415.8" y="331.6" transform="rotate(-90 415.8 331.6)">VCC_5V_2</text>
<text x="124.2" y="359.2">GND</text>
</g>
<g font-size="3.9" fill="#800">
<text x="420.9" y="382">TITLE:</text>
<text x="549.5" y="386.7">REV:</text>
<text x="457.8" y="396.2">Company:</text>
<text x="549.1" y="396.8">Sheet: 4/4</text>
<text x="457.8" y="403.9">Date:</text>
<text x="506.8" y="403.9">Drawn By:</text>
</g>
<g font-size="3.4" fill="#f0f">
<text x="142.9" y="328">Test point</text>
<text x="335.1" y="336.8">Test point</text>
<text x="403.9" y="338.6">Test point</text>
</g>
<g font-size="3.2" fill="#800">
<text x="41.6" y="6.8">1</text>
<text x="110.8" y="6.8">2</text>
<text x="179.9" y="6.8">3</text>
<text x="249.1" y="6.8">4</text>
<text x="318.2" y="6.8">5</text>
<text x="387.3" y="6.8">6</text>
<text x="456.5" y="6.8">7</text>
<text x="525.6" y="6.8">8</text>
<text x="4.1" y="41.9">A</text>
<text x="576.3" y="41.9">A</text>
<text x="4.1" y="111.1">B</text>
<text x="576.3" y="111.1">B</text>
<text x="4.1" y="180.2">C</text>
<text x="576.3" y="180.2">C</text>
<text x="4.1" y="249.3">D</text>
<text x="576.3" y="249.3">D</text>
<text x="4.1" y="318.5">E</text>
<text x="576.3" y="318.5">E</text>
<text x="41.6" y="408.6">1</text>
<text x="110.8" y="408.6">2</text>
<text x="179.9" y="408.6">3</text>
<text x="249.1" y="408.6">4</text>
<text x="318.2" y="408.6">5</text>
<text x="387.3" y="408.6">6</text>
<text x="456.5" y="408.6">7</text>
<text x="525.6" y="408.6">8</text>
</g>
<g font-size="3.2" fill="#000080">
<text x="246.4" y="34.6">C8</text>
<text x="15.5" y="39.8">J11</text>
<text x="48" y="41.6">R85</text>
<text x="48.3" y="37.4">3.3K</text>
<text x="124" y="41.1">U24</text>
<text x="228.8" y="41.2">10k(%0.1)</text>
<text x="228.8" y="38">R21</text>
<text x="249.3" y="39.2">0.1uF</text>
<text x="423" y="39.8">C4</text>
<text x="435.3" y="39.8">C3</text>
<text x="470.6" y="39.4">RT8279GSP</text>
<text x="470.6" y="36.2">U7</text>
<text x="124" y="44.2">FC-SLF1050-501-LF</text>
<text x="421.3" y="46.9">22uF</text>
<text x="431.5" y="46.9">0.1uF</text>
<text x="146.5" y="50.6" transform="rotate(-90 146.5 50.6)">C46</text>
<text x="152.5" y="50.2" transform="rotate(-90 152.5 50.2)">0.1uF/50V</text>
<text x="159.8" y="53.7">D16</text>
<text x="255.3" y="51.9">4.7kNTC</text>
<text x="255.6" y="48.4">R5</text>
<text x="73.7" y="60">3.3K</text>
<text x="73.7" y="56.8">R83</text>
<text x="91.8" y="59.4" transform="rotate(-90 91.8 59.4)">C26</text>
<text x="99.9" y="59.4" transform="rotate(-90 99.9 59.4)">D17</text>
<text x="103.4" y="58.9" transform="rotate(-90 103.4 58.9)">MMSZ5242B</text>
<text x="159.8" y="56.8">SMBJ26A_</text>
<text x="47" y="61.2" transform="rotate(-90 47 61.2)">C34</text>
<text x="88.3" y="60.5" transform="rotate(-90 88.3 60.5)">100pF/50V</text>
<text x="219.8" y="65.9">0</text>
<text x="219.8" y="62.7">R23</text>
<text x="433.8" y="61">L5</text>
<text x="440.1" y="62.8">10uH</text>
<text x="50.5" y="69.3" transform="rotate(-90 50.5 69.3)">0.1uF/50V</text>
<text x="57.9" y="68.8">Q7</text>
<text x="109.8" y="70.9">40N06D</text>
<text x="115.3" y="66.3">Q8</text>
<text x="400.9" y="71.7">C15</text>
<text x="413.3" y="71.6">C14</text>
<text x="430.1" y="69.9">R2</text>
<text x="478.5" y="69.8">C12</text>
<text x="51.6" y="72.3">40N06D</text>
<text x="220.2" y="76.5">0</text>
<text x="220.2" y="73.3">R24</text>
<text x="372.7" y="75.1">C2</text>
<text x="391" y="72.6" transform="rotate(-90 391 72.6)">C17</text>
<text x="429.3" y="73">10k(%0.1)</text>
<text x="477.8" y="73.4">10nF</text>
<text x="371.5" y="82.2">0.1uF</text>
<text x="401.5" y="78.7">4.7uF</text>
<text x="414.3" y="78.7">22uF</text>
<text x="462.1" y="81.8">SS54_C432139</text>
<text x="462.1" y="78.6">D2</text>
<text x="221.9" y="88.8">0</text>
<text x="221.9" y="85.6">R25</text>
<text x="429.3" y="87.1">3.16k</text>
<text x="429.3" y="84">R10</text>
<text x="391" y="92.7" transform="rotate(-90 391 92.7)">220uF/16V</text>
<text x="77.3" y="131.5">U3</text>
<text x="77.3" y="134.7">RT9013-33GB</text>
<text x="142.8" y="137">L8</text>
<text x="142.8" y="140.2">10uH</text>
<text x="48.1" y="147.4">R33</text>
<text x="48.1" y="150.6">10k</text>
<text x="128.5" y="151.1" transform="rotate(-90 128.5 151.1)">C57</text>
<text x="161.3" y="151.1" transform="rotate(-90 161.3 151.1)">C87</text>
<text x="3.5" y="159.5">SMF5.0A</text>
<text x="11.2" y="156.3">D26</text>
<text x="40.6" y="159.8">C7</text>
<text x="88.7" y="159.5">SMF3.3A</text>
<text x="97.9" y="156.3">D1</text>
<text x="128.5" y="161" transform="rotate(-90 128.5 161)">10uF</text>
<text x="137" y="159.4" transform="rotate(-90 137 159.4)">0.1uF C56</text>
<text x="161.3" y="161" transform="rotate(-90 161.3 161)">10uF</text>
<text x="169.4" y="161" transform="rotate(-90 169.4 161)">0.1uF C86</text>
<text x="40.6" y="163">1uF</text>
<text x="49.9" y="170.3">3.3uF</text>
<text x="49.9" y="173.5">C50</text>
<text x="278.4" y="172.8">C20</text>
<text x="246.5" y="179.3">100R</text>
<text x="248.4" y="175.7">R4</text>
<text x="278.4" y="176">0.1uF</text>
<text x="318.7" y="196.9">0.1uF</text>
<text x="347.1" y="196.7">U14</text>
<text x="73.5" y="203.1">LED1</text>
<text x="243" y="203.9">100k(%0.1)</text>
<text x="251.9" y="200.4">R9</text>
<text x="275.7" y="202.1">R38</text>
<text x="305.7" y="200.4">C70</text>
<text x="318" y="200.4">C69</text>
<text x="347.1" y="200">RT8279GSP</text>
<text x="530.6" y="203.8">U16</text>
<text x="73.5" y="206.3">LED-0603_R</text>
<text x="107.3" y="207.3">R26</text>
<text x="275.9" y="205.3">10k(%0.1)</text>
<text x="306.7" y="207.4">22uF</text>
<text x="482" y="207.5">C60</text>
<text x="494.4" y="207.5">C59</text>
<text x="530.6" y="207">RT8279GSP</text>
<text x="107.3" y="210.5">1k</text>
<text x="479.6" y="214.5">22uF</text>
<text x="491.4" y="214.5">0.1uF</text>
<text x="319.2" y="221.6">L3</text>
<text x="318.4" y="225.1">10uH</text>
<text x="249.2" y="233.9">C25</text>
<text x="267.5" y="232.3" transform="rotate(-90 267.5 232.3)">C75</text>
<text x="277.4" y="232.2">C64</text>
<text x="289.8" y="232.1">C72</text>
<text x="305.9" y="233.5">10k(%0.1)</text>
<text x="306.6" y="230.4">R40</text>
<text x="354.3" y="233.9">10nF</text>
<text x="355.1" y="230.3">C71</text>
<text x="497" y="232.1">10uH</text>
<text x="499.1" y="228.6">L2</text>
<text x="278" y="239.2">4.7uF</text>
<text x="290.8" y="239.2">22uF</text>
<text x="338.7" y="239.1">D8</text>
<text x="436.2" y="239.2">C27</text>
<text x="450.9" y="239.3" transform="rotate(-90 450.9 239.3)">C67</text>
<text x="460.9" y="239.2">C65</text>
<text x="473.2" y="239.2">C62</text>
<text x="490" y="237.4">R7</text>
<text x="538.5" y="237.4">C61</text>
<text x="248" y="240.9">0.1uF</text>
<text x="305.9" y="244.5">R41</text>
<text x="338.7" y="242.3">SS54_C432139</text>
<text x="489.3" y="240.6">10k(%0.1)</text>
<text x="537.8" y="240.9">10nF</text>
<text x="305.9" y="247.7">3.16k</text>
<text x="435" y="246.2">0.1uF</text>
<text x="461.5" y="246.3">4.7uF</text>
<text x="474.3" y="246.2">22uF</text>
<text x="489.3" y="251.6">R8</text>
<text x="522.1" y="249.3">SS54_C432139</text>
<text x="522.1" y="246.2">D18</text>
<text x="265.7" y="253.2" transform="rotate(-90 265.7 253.2)">220uF/16V</text>
<text x="489.3" y="254.7">3.16k</text>
<text x="450.9" y="260.2" transform="rotate(-90 450.9 260.2)">220uF/16V</text>
<text x="73.7" y="279.3">RT9013-33GB</text>
<text x="73.7" y="276.2">U8</text>
<text x="344" y="286.7">J10</text>
<text x="42.8" y="292">R59</text>
<text x="153.5" y="288.5">J7</text>
<text x="412.8" y="288.5">J3</text>
<text x="13" y="297.4">D25</text>
<text x="42.8" y="295.2">3.16k</text>
<text x="125.6" y="297.4">D3</text>
<text x="5.3" y="300.6">SMF5.0A</text>
<text x="105.8" y="304.1">1uF</text>
<text x="105.8" y="300.9">C18</text>
<text x="125.6" y="300.6">SMF3.3A</text>
<text x="31.1" y="310.7" transform="rotate(-90 31.1 310.7)">C9</text>
<text x="36.4" y="311.4" transform="rotate(-90 36.4 311.4)">1uF</text>
<text x="39.3" y="309.8">C55</text>
<text x="39.5" y="306.2">1uF</text>
<text x="484.3" y="334.3">KH-TYPE-C-16P</text>
<text x="484.3" y="331">USB1.1</text>
<text x="247.9" y="341.3">KH-TYPE-C-16P</text>
<text x="247.9" y="338.1">USB1.2</text>
<text x="479.2" y="340.7">LED4</text>
<text x="66.4" y="347.7">LED2</text>
<text x="479.2" y="343.9">LED-0603_R</text>
<text x="513" y="344.9">R39</text>
<text x="66.4" y="350.9">LED-0603_R</text>
<text x="100.2" y="352">R22</text>
<text x="512.9" y="348.1">1k</text>
<text x="100.2" y="355.2">1k</text>
<text x="237.5" y="365.4">LED3</text>
<text x="237.5" y="368.6">LED-0603_R</text>
<text x="258.9" y="369.6">R3</text>
<text x="258.9" y="372.8">1k</text>
</g>
<g font-size="3.2" fill="#00f">
<text x="19.6" y="47.2">1</text>
<text x="459.9" y="47.2">5</text>
<text x="459.9" y="43.7">9</text>
<text x="463.4" y="45.4">PAD</text>
<text x="483.5" y="47.2">4</text>
<text x="16.1" y="52.5">2</text>
<text x="16.1" y="49">1</text>
<text x="19.6" y="50.7">2</text>
<text x="463.4" y="49">EN</text>
<text x="477.4" y="52.5">NC</text>
<text x="478" y="49">FB</text>
<text x="483.5" y="50.7">3</text>
<text x="459.9" y="54.3">7</text>
<text x="459.9" y="57.8">8</text>
<text x="463.4" y="56">VIN</text>
<text x="463.4" y="59.5">SW</text>
<text x="472.9" y="59.5">BOOT</text>
<text x="477.4" y="56">NC</text>
<text x="483.5" y="57.8">1</text>
<text x="483.5" y="54.3">2</text>
<text x="66.8" y="138.9">1</text>
<text x="71.3" y="140.3">VIN</text>
<text x="78.5" y="143.9">VOUT</text>
<text x="90" y="142.5">5</text>
<text x="66.8" y="146">2</text>
<text x="71.3" y="147.4">GND</text>
<text x="90" y="149.5">4</text>
<text x="66.8" y="153">3</text>
<text x="71.3" y="154.4">EN</text>
<text x="82.9" y="150.9">NC</text>
<text x="336.5" y="207.7">5</text>
<text x="336.5" y="204.2">9</text>
<text x="340" y="209.5">EN</text>
<text x="340" y="206">PAD</text>
<text x="354.5" y="209.5">FB</text>
<text x="360" y="207.7">4</text>
<text x="336.5" y="214.8">7</text>
<text x="353.9" y="213">NC</text>
<text x="360" y="214.8">2</text>
<text x="360" y="211.2">3</text>
<text x="519.9" y="214.8">5</text>
<text x="519.9" y="211.2">9</text>
<text x="523.4" y="213">PAD</text>
<text x="543.5" y="214.8">4</text>
<text x="336.5" y="218.3">8</text>
<text x="340" y="216.5">VIN</text>
<text x="340" y="220.1">SW</text>
<text x="349.4" y="220.1">BOOT</text>
<text x="353.9" y="216.5">NC</text>
<text x="360" y="218.3">1</text>
<text x="519.9" y="221.8">7</text>
<text x="523.4" y="216.5">EN</text>
<text x="537.4" y="220.1">NC</text>
<text x="538" y="216.5">FB</text>
<text x="543.5" y="221.8">2</text>
<text x="543.5" y="218.3">3</text>
<text x="519.9" y="225.4">8</text>
<text x="523.4" y="223.6">VIN</text>
<text x="523.4" y="227.1">SW</text>
<text x="532.8" y="227.1">BOOT</text>
<text x="537.4" y="223.6">NC</text>
<text x="543.5" y="225.4">1</text>
<text x="483" y="282" transform="rotate(-90 483 282)">4</text>
<text x="486.5" y="282" transform="rotate(-90 486.5 282)">3</text>
<text x="490" y="282" transform="rotate(-90 490 282)">2</text>
<text x="493.5" y="282" transform="rotate(-90 493.5 282)">1</text>
<text x="63.2" y="283.6">1</text>
<text x="67.7" y="285">VIN</text>
<text x="86.4" y="287.1">5</text>
<text x="484.7" y="287.4" transform="rotate(-90 484.7 287.4)">EP</text>
<text x="488.2" y="287.4" transform="rotate(-90 488.2 287.4)">EP</text>
<text x="491.8" y="287.4" transform="rotate(-90 491.8 287.4)">EP</text>
<text x="495.3" y="287.4" transform="rotate(-90 495.3 287.4)">EP</text>
<text x="63.2" y="290.6">2</text>
<text x="67.7" y="292">GND</text>
<text x="75" y="288.5">VOUT</text>
<text x="246.6" y="289" transform="rotate(-90 246.6 289)">4</text>
<text x="250.1" y="289" transform="rotate(-90 250.1 289)">3</text>
<text x="253.6" y="289" transform="rotate(-90 253.6 289)">2</text>
<text x="257.2" y="289" transform="rotate(-90 257.2 289)">1</text>
<text x="468.4" y="288.9">B1</text>
<text x="474" y="290.6">GND</text>
<text x="495.9" y="290.6">GND</text>
<text x="504.6" y="288.9">A12</text>
<text x="63.2" y="297.7">3</text>
<text x="67.7" y="299.1">EN</text>
<text x="79.4" y="295.6">NC</text>
<text x="86.4" y="294.1">4</text>
<text x="231.7" y="295.9">D1</text>
<text x="237.7" y="297.7">GND</text>
<text x="248.4" y="294.4" transform="rotate(-90 248.4 294.4)">EP</text>
<text x="251.9" y="294.4" transform="rotate(-90 251.9 294.4)">EP</text>
<text x="255.4" y="294.4" transform="rotate(-90 255.4 294.4)">EP</text>
<text x="258.9" y="294.4" transform="rotate(-90 258.9 294.4)">EP</text>
<text x="259.5" y="297.7">GND</text>
<text x="268.3" y="295.9">C12</text>
<text x="468.4" y="299.4">B5</text>
<text x="468.4" y="295.9">B4</text>
<text x="474" y="297.7">VBUS</text>
<text x="494.3" y="297.7">VBUS</text>
<text x="504.6" y="295.9">A9</text>
<text x="504.6" y="299.4">A8</text>
<text x="231.7" y="303">D4</text>
<text x="237.7" y="304.7">VBUS1</text>
<text x="256" y="304.7">VBUS1</text>
<text x="268.3" y="303">C9</text>
<text x="468.4" y="303">B6</text>
<text x="474" y="304.7">DP2</text>
<text x="474" y="301.2">CC2</text>
<text x="494.5" y="301.2">SUB1</text>
<text x="496.3" y="304.7">DN1</text>
<text x="504.6" y="303">A7</text>
<text x="231.7" y="310">D6</text>
<text x="231.7" y="306.5">D5</text>
<text x="237.7" y="311.8">DP2</text>
<text x="237.7" y="308.3">CC2</text>
<text x="258.1" y="308.3">SUB1</text>
<text x="260" y="311.8">DN1</text>
<text x="268.3" y="306.5">C8</text>
<text x="268.3" y="310">C7</text>
<text x="468.4" y="310">B8</text>
<text x="468.4" y="306.5">B7</text>
<text x="474" y="311.8">SUB2</text>
<text x="474" y="308.3">DN2</text>
<text x="496.7" y="311.8">CC1</text>
<text x="496.8" y="308.3">DP1</text>
<text x="504.6" y="306.5">A6</text>
<text x="504.6" y="310">A5</text>
<text x="231.7" y="317.1">D8</text>
<text x="231.7" y="313.5">D7</text>
<text x="237.7" y="315.3">DN2</text>
<text x="260.4" y="315.3">DP1</text>
<text x="268.3" y="313.5">C6</text>
<text x="268.3" y="317.1">C5</text>
<text x="468.4" y="313.5">B9</text>
<text x="474" y="315.3">VBUS</text>
<text x="494.3" y="315.3">VBUS</text>
<text x="504.6" y="313.5">A4</text>
<text x="231.7" y="320.6">D9</text>
<text x="237.7" y="322.4">VBUS1</text>
<text x="237.7" y="318.8">SUB2</text>
<text x="256" y="322.4">VBUS1</text>
<text x="260.4" y="318.8">CC1</text>
<text x="268.3" y="320.6">C4</text>
<text x="466.3" y="320.6">B12</text>
<text x="474" y="322.4">GND</text>
<text x="495.9" y="322.4">GND</text>
<text x="504.6" y="320.6">A1</text>
<text x="229.7" y="327.7">D12</text>
<text x="237.7" y="329.4">GND</text>
<text x="259.5" y="329.4">GND</text>
<text x="268.3" y="327.7">C1</text>
</g>
<text font-size="3.2" fill="#800000" x="31.6" y="48.6">PGND</text>
<g font-size="3.2">
<text x="459.9" y="50.7">6</text>
<text x="463.4" y="52.5">GND</text>
<text x="336.5" y="211.2">6</text>
<text x="340" y="213">GND</text>
<text x="519.9" y="218.3">6</text>
<text x="523.4" y="220.1">GND</text>
<text x="156.3" y="298" transform="rotate(-90 156.3 298)">1</text>
<text x="346.8" y="296.3" transform="rotate(-90 346.8 296.3)">1</text>
<text x="415.6" y="298" transform="rotate(-90 415.6 298)">1</text>
</g>
<text font-size="3.1" fill="#008080" x="90.7" y="82.2">24V supply input with reverse-polarity protection</text>
<g font-size="2.8" fill="#00f">
<text x="437.4" y="358.5">External 5V supply indicator 2 (red)</text>
<text x="63.5" y="376.1">3.3V peripheral power indicator (red)</text>
<text x="301.6" y="374.4">External 5V supply indicator 1 (red)</text>
</g>
<text font-size="2.3" fill="#f0f" x="234.6" y="161">Input supply voltage sensing circuit</text>
<text font-size="2.3" fill="#00f" x="68.8" y="229.8">MCU power indicator (red)</text>
</svg>
